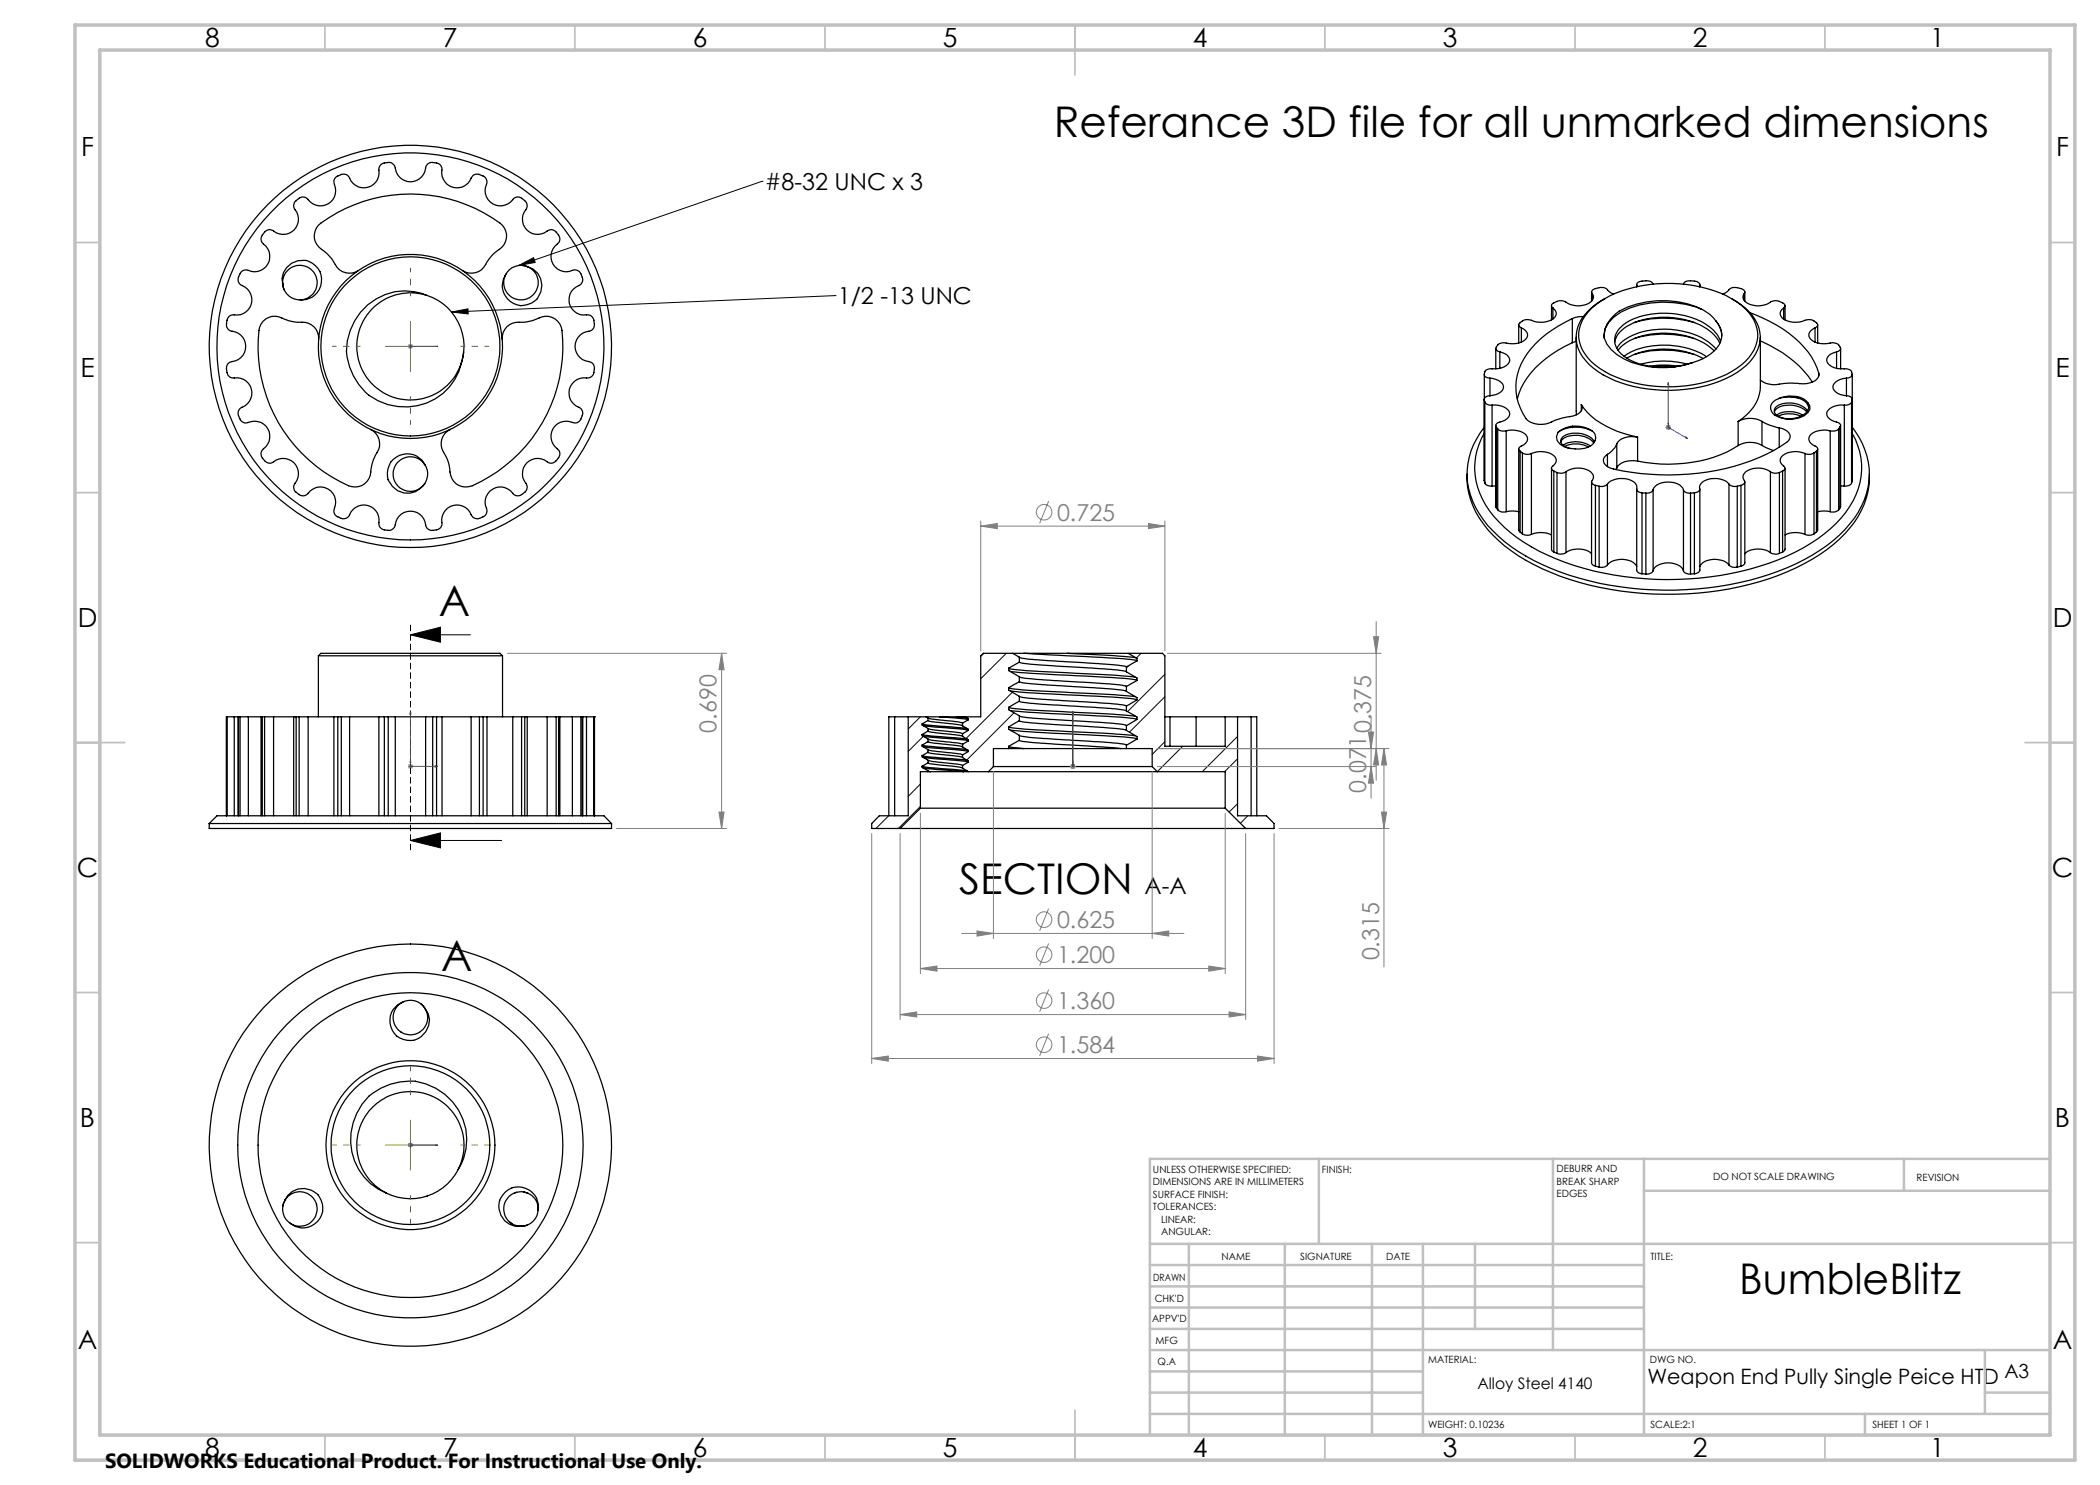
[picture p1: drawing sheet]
<svg xmlns="http://www.w3.org/2000/svg" width="420mm" height="297mm" viewBox="0 0 420 297" stroke-linecap="round" stroke-linejoin="round" font-family="sans-serif">
<g fill="none" stroke="#000" stroke-width=".25">
<path d="M56.5 56.5l.4 1.6M56.6 56.9a3.9 3.9 0 0 1 3.3-4.8 3.9 3.9 0 0 1 4.5 3.7 3.9 3.9 0 0 1-4.1 4.2M56.6 56.9a3.4 3.4 0 0 1 4.6-3.6 3.4 3.4 0 0 1 1.1 5.8l-.7 .5-.8 .3-.8 .1M56.6 56.9a3.5 3.5 0 0 0 3.7 3.1M59 40.3l.6-.5a1.31 1.31 0 0 1 2 .1 3.1 3.1 0 0 0 4.1 .8 3.1 3.1 0 0 0 1.1-4 1.66 1.66 0 0 1 1.4-1.7 1.28 1.28 0 0 1 1.7 .6 3.1 3.1 0 0 0 3.8 1.8 3.1 3.1 0 0 0 2.1-3.6 1.64 1.64 0 0 1 1.7-1.3 1.28 1.28 0 0 1 1.6 1.1 3.1 3.1 0 0 0 3.1 2.8 3.1 3.1 0 0 0 3-3 1.76 1.76 0 0 1 2.1-.8 1.22 1.22 0 0 1 1.1 1.4 3.1 3.1 0 0 0 2.3 3.5 3.1 3.1 0 0 0 3.7-2.1 1.68 1.68 0 0 1 2.2-.2 1.5 1.5 0 0 1 .5 2.3 3.1 3.1 0 0 0 1.9 3.5 3.1 3.1 0 0 0 3.7-1.3 1.77 1.77 0 0 1 2.3 .4 1.51 1.51 0 0 1-.2 2.4 3.1 3.1 0 0 0 .9 3.8 3.1 3.1 0 0 0 3.9-.2 1.54 1.54 0 0 1 2 .8 1.26 1.26 0 0 1-.2 1.9 3.1 3.1 0 0 0-.7 4.1 3.1 3.1 0 0 0 4 1.1 1.72 1.72 0 0 1 1.8 1.5 1.24 1.24 0 0 1-.8 1.6 3.1 3.1 0 0 0-1.8 3.8 3.1 3.1 0 0 0 3.6 2.1 1.76 1.76 0 0 1 1.4 1.8 1.28 1.28 0 0 1-1.1 1.4 3.1 3.1 0 0 0-2.8 3.2 3.1 3.1 0 0 0 3 3 1.71 1.71 0 0 1 .8 2.1 1.54 1.54 0 0 1-2.1 1.1 3.1 3.1 0 0 0-2.9 2.7 3.1 3.1 0 0 0 2.2 3.3 1.53 1.53 0 0 1 .2 2 1.32 1.32 0 0 1-1.7 .9 3.1 3.1 0 0 0-4 1.4 3.1 3.1 0 0 0 1.1 4 1.65 1.65 0 0 1-.4 2.2 1.24 1.24 0 0 1-1.8 .3 3.1 3.1 0 0 0-4.1 .3 3.1 3.1 0 0 0 0 4.2 1.71 1.71 0 0 1-1 2 1.24 1.24 0 0 1-1.7-.2 3.1 3.1 0 0 0-4.1-.8 3.1 3.1 0 0 0-1.1 4 1.55 1.55 0 0 1-1.3 1.7 1.52 1.52 0 0 1-2.2-1.2 3.1 3.1 0 0 0-3.7-1.2 3.1 3.1 0 0 0-1.8 3.6 1.76 1.76 0 0 1-1.8 1.3 1.31 1.31 0 0 1-1.5-1.2 3.1 3.1 0 0 0-3.2-2.7 3.1 3.1 0 0 0-2.9 3 1.71 1.71 0 0 1-2.1 .8 1.28 1.28 0 0 1-1.1-1.5 3.1 3.1 0 0 0-2.4-3.4 3.1 3.1 0 0 0-3.6 2.1 1.92 1.92 0 0 1-2.7-.1l-.2-.4-.1-.5a3.4 3.4 0 0 0-1.2-4.4 3.1 3.1 0 0 0-4.1 1 1.76 1.76 0 0 1-2.3-.3 1.25 1.25 0 0 1-.2-1.8 3.1 3.1 0 0 0-.4-4.3 3.1 3.1 0 0 0-4.3 .2 1.89 1.89 0 0 1-1.9-2.5 3.4 3.4 0 0 0 1.2-4.3 3.3 3.3 0 0 0-4.4-1.2 1.87 1.87 0 0 1-1.5-1.4 1.24 1.24 0 0 1 .7-1.7 3.1 3.1 0 0 0 1.8-3.8 3.1 3.1 0 0 0-3.6-2.1 1.76 1.76 0 0 1-1.3-1.8 1.31 1.31 0 0 1 1.1-1.5 3.1 3.1 0 0 0 2.7-3.2 3.1 3.1 0 0 0-2.9-2.9 1.76 1.76 0 0 1-.8-2.1 1.28 1.28 0 0 1 1.4-1.1 3.1 3.1 0 0 0 3.5-2.4 3.1 3.1 0 0 0-2.1-3.6 1.7 1.7 0 0 1-.2-2.3 1.5 1.5 0 0 1 2.3-.4 3.1 3.1 0 0 0 3.5-1.9 3.1 3.1 0 0 0-1.3-3.8 1.72 1.72 0 0 1 .4-2.1 1.28 1.28 0 0 1 1.8-.3 3.1 3.1 0 0 0 4.2-.3 3.1 3.1 0 0 0 0-4.2l-.2-.7zM60.5 59.9l-.2 .1M71.7 54.1a3.3 3.3 0 0 1-4.9-1.6 9.7 9.7 0 0 0-3-3.1 3.2 3.2 0 0 1 .4-4.8 30.3 30.3 0 0 1 36.3 .5 3.3 3.3 0 0 1-1.1 5.1 10.1 10.1 0 0 0-2.7 3.3 3.2 3.2 0 0 1-4.2 .6M85.4 59.1a10.7 10.7 0 0 0-13.2 6.1 10.7 10.7 0 0 0 5 13.6 10.7 10.7 0 0 0 14-3.9l1.1-2.3M101 55.1l-.1 .2M104.4 53.1l1.2 .3M105.6 53.4a4 4 0 0 1 2.5 5.2 4 4 0 0 1-5.4 2.1 4 4 0 0 1-1.7-5.6M105.6 53.4a3.5 3.5 0 0 1 1.7 4.7 3.5 3.5 0 0 1-4.7 1.5 3.5 3.5 0 0 1-1.4-4.8"/>
<path d="M105.6 53.4a3.5 3.5 0 0 0-4.6 1.7M318.3 58.4v1.9M318.5 58.7a1.32 1.32 0 0 1-.8 2 4.9 4.9 0 0 1-4.9-.4 2.38 2.38 0 0 0-2.5 .8v.2l.3 .3M318.5 58.7a.8 .8 0 0 1 .9-1.1h.3a1.69 1.69 0 0 1 2.1 .7l.9 .5M318.5 58.7v1.4M321 59.7a11.3 11.3 0 0 0-5.4 5.7 7 7 0 0 0 2.3 7.5 21.4 21.4 0 0 0 13.3 5.1 26.8 26.8 0 0 0 16.3-3.5 9 9 0 0 0 4.6-7.2 9.3 9.3 0 0 0-5.4-7.4l-.4-.2M327.3 56.9v.5M330.6 56.8a2.15 2.15 0 0 0-2.1-.6 .96 .96 0 0 0-1.1 1.1M336.7 56.8a1.75 1.75 0 0 1 1.9-.6h.1a1.08 1.08 0 0 1 1.2 .8v.3M340 56.9v.5M348.9 58.7a.83 .83 0 0 0-1-1.1h-.3a1.69 1.69 0 0 0-2.1 .7l-.9 .5M348.9 58.7a1.29 1.29 0 0 0 .7 2 4.9 4.9 0 0 0 4.9-.4 2.38 2.38 0 0 1 2.5 .8l-.3 .5"/>
<path d="M348.9 58.7v1.4M349 58.4v1.9M63.7 67.9a3.2 3.2 0 0 0-3.8-3.5 9.2 9.2 0 0 1-4.2-1 3.2 3.2 0 0 0-3.9 2.7 30.2 30.2 0 0 0 18.5 31.2 3.2 3.2 0 0 0 3.9-3.4 9.8 9.8 0 0 1 1.5-4 3.2 3.2 0 0 0-1.6-4M73.6 61a12.1 12.1 0 0 1 15.9 .5 10.9 10.9 0 0 1 2.8 11.1 11.7 11.7 0 0 1-19.3 5.8 11.5 11.5 0 0 1-.9-16zM92.7 70.4l-.5 2.3M100.4 67.9a3.2 3.2 0 0 1 3.9-3.5 9.2 9.2 0 0 0 4.1-1 3.2 3.2 0 0 1 4 2.7 30.3 30.3 0 0 1-18.6 31.2 3.2 3.2 0 0 1-3.8-3.4 9.1 9.1 0 0 0-1.6-4 3.1 3.1 0 0 1 1.6-4M296.9 74.9v21.3l.1 .4M298 79.2a.83 .83 0 0 0-.9 .1 .83 .83 0 0 0-.2 .9l.1 .2M298 75.6a3 3 0 0 1 2.6 1.4 1.59 1.59 0 0 1-1.4 1.9l-1.2 .3M298 75.6v3.6M299.2 69.7v4.1M300 70.4a2.02 2.02 0 0 1 1.9 1.7 3.1 3.1 0 0 1-3.5 1.7 1.14 1.14 0 0 0-1.5 .7v.1a.74 .74 0 0 0 .8 1h.3"/>
<path d="M300 70.4v3.3M303.7 65v3.6M304.3 65.6a1.4 1.4 0 0 1 .8 2.3 4.9 4.9 0 0 1-4.4 .6 1.29 1.29 0 0 0-1.4 1.5l.7 .4M304.3 65.6v2.8M310.3 61.1v2.9M310.6 61.6a1.29 1.29 0 0 1 .7 1.3 1.29 1.29 0 0 1-1 1.1 5.4 5.4 0 0 1-4.5 0 2.05 2.05 0 0 0-2.1 .9l.1 .3 .5 .4M310.6 61.6v2.2M314.5 63.7a21.5 21.5 0 0 0-9.7 8.1 10.7 10.7 0 0 0 .7 12.3 5.1 5.1 0 0 0 5.6-.1l2.8-.7a2.32 2.32 0 0 0 2.5-2l-.1-.4M314.5 68.5a20.5 20.5 0 0 0-10.3 9.1l-.7 2.2M314.5 63.7v4.8M315.2 68.3l-.7 .2M315.2 67.4l.1 15.6"/>
<path d="M316.7 63.3l-1 .1-1.2 .3M318.2 61.7a22.5 22.5 0 0 1 14.7-5 25.5 25.5 0 0 1 14.4 3.7 8.3 8.3 0 0 1 4.2 7 9.2 9.2 0 0 1-5.2 6.9 27.8 27.8 0 0 1-25.3 0 9.5 9.5 0 0 1-5.3-6.9 7.4 7.4 0 0 1 2.5-5.7zM320.9 67.6a7.3 7.3 0 0 0 3.8 4.2 18 18 0 0 0 13.8 .7M322.9 68.4a4.5 4.5 0 0 1 2.5-3.1l2-1a14.6 14.6 0 0 1 4.8-.8h1.9a13.6 13.6 0 0 1 9 3.8l.9 1.3M323.4 69.6a7.4 7.4 0 0 1 4.5-3.1 18.6 18.6 0 0 1 7.4-.5 15.8 15.8 0 0 1 4.7 1.4l1.7 1 1.5 1.4M323.6 70.1a10.7 10.7 0 0 1 7.7-3.4 15.7 15.7 0 0 1 10.9 2.9l.6 .6M324.8 71.3a10.8 10.8 0 0 1 4.8-2 16.5 16.5 0 0 1 11.7 2M325.4 71.6a16.4 16.4 0 0 1 15.2 .1M326.9 64.5a20.8 20.8 0 0 1 12 0M326.9 67.7a20.3 20.3 0 0 1 12 0M328.2 72.8a18.3 18.3 0 0 1 9.3 0M329.9 73.2l2.1-.2 3.6 .2"/>
<path d="M330.5 73.3l1.9-.1 2.6 .1M338.8 70.9a20.8 20.8 0 0 0-11.9 0M340.4 61.9a19.9 19.9 0 0 0-16.2 .5 5.5 5.5 0 0 0-3.3 5.2M343.2 64.2a4 4 0 0 1-.4 6 10.2 10.2 0 0 1-4.3 2.3M343.2 64.2a7.9 7.9 0 0 0-4-2.9 18.9 18.9 0 0 0-15.3 .9 5.8 5.8 0 0 0-3 5.4M343.2 64.2l.1 .2a5 5 0 0 1 1 2.9M344.1 68.2a8.4 8.4 0 0 0-5.8-4.7 16.6 16.6 0 0 0-13 1 4 4 0 0 0-2 5l.5 .8a9.7 9.7 0 0 0 6.8 3l1.7 .2 2.7-.2 3.5-.8M350 62.5a24.5 24.5 0 0 1 12.3 8.9l1.1 2.2 .3 1M352.1 67.4v10a8.1 8.1 0 0 1-3.6 6.2l-.9 .7M352.1 68.2a23 23 0 0 1 10.3 8.2M355.7 79.7a6.8 6.8 0 0 1 4.3 0M356.7 61.6a1.27 1.27 0 0 0-.7 1.2 1.27 1.27 0 0 0 .9 1.2 5.4 5.4 0 0 0 4.6 0 2.05 2.05 0 0 1 2 .9l-.1 .5-.4 .2"/>
<path d="M356.7 61.6v2.2M357 61.1v2.9M357.1 79.3a3.5 3.5 0 0 0-2.9 1.7 1.92 1.92 0 0 0 1.4 2.3 5.6 5.6 0 0 0 6-.8l.4-.7v-.7l-.5-.6M357.1 79.3a4.4 4.4 0 0 1 4.4 1.2M357.1 79.3a4.6 4.6 0 0 1 4.5 1.7l.1 .5M363 65.6a1.4 1.4 0 0 0-.8 2.3 4.9 4.9 0 0 0 4.3 .6 1.29 1.29 0 0 1 1.5 1.5l-.7 .4M363 65.6v2.8M363.5 65v3.6M363.7 74.6a1.87 1.87 0 0 1-1.7 2l-2.1 .1a21.7 21.7 0 0 0-5.4 .2 3.6 3.6 0 0 1-2.4-1M363.7 74.6v.6M367.3 70.4a2.02 2.02 0 0 0-2 1.7 3.1 3.1 0 0 0 3.6 1.7 1.21 1.21 0 0 1 1.5 .7v.1a.74 .74 0 0 1-.9 1h-.2M367.3 70.4v3.3"/>
<path d="M368.1 69.7v4.1M369.3 75.6a2.71 2.71 0 0 0-2.7 1.8 2.24 2.24 0 0 0 2.1 1.7l.6 .1M369.3 79.2a.9 .9 0 0 1 1.1 .8M369.3 75.6v3.6M370.4 80l-.1 .4M370.4 80v16.1M370.5 74.9l-.1 21.2M84.8 92.7l.1 .1M84.9 92.8a4 4 0 0 0-7.1 .1 4 4 0 0 0 4.2 5.7l1.1-.3 1-.7M84.9 92.8a3.5 3.5 0 0 1-.8 4.8M84.9 96.7l-.9 1M85.1 93.1a3.5 3.5 0 0 0-4.9-1.2 3.5 3.5 0 0 0-1 4.8 3.5 3.5 0 0 0 4.9 .9"/>
<path d="M293.4 94.8a16.1 16.1 0 0 0 5.2 12.2 36.9 36.9 0 0 0 15.3 8.9 65.8 65.8 0 0 0 43.6-1.6 30 30 0 0 0 14.2-11 14.9 14.9 0 0 0 2.2-8.5M296.9 85.4a14.5 14.5 0 0 0-.2 18.5 31.3 31.3 0 0 0 13.5 9.8 65.2 65.2 0 0 0 47.3-.2 30 30 0 0 0 14.2-11.1 14.4 14.4 0 0 0-1.2-17M296.9 86.6a14 14 0 0 0 1.9 16.7 36.4 36.4 0 0 0 18 10.4 63.1 63.1 0 0 0 40.6-2.5 28.4 28.4 0 0 0 12.5-9.9 13.7 13.7 0 0 0 .6-14.7M297 80.4a1.33 1.33 0 0 0 1.4 .6M297 96.6a1.33 1.33 0 0 0 1.4 .6M297 80.4v16.2M298.4 81a3.1 3.1 0 0 1 3.5 1.7 2.59 2.59 0 0 1-2.4 1.9l-.3 .3 .1 .5M298.4 81v16.2M299.2 97.2h-.8M299.2 85.1v16.2l.1 .3M299.3 85.4l.2 .4M299.3 85.4v16.2"/>
<path d="M299.5 85.8a1.8 1.8 0 0 0 1.7 .4M299.5 85.8v16.1M301.2 86.2a4 4 0 0 1 4.2 1 1.51 1.51 0 0 1-1.3 2.1l-.4 .5 .3 .4M301.2 86.2v16.1M303.7 89.8v16.2l.3 .4M304 90.2l.5 .4M304 90.2v16.2M304.5 90.6a1.86 1.86 0 0 0 1.8 .1M304.5 90.6v16.2M306.3 90.7a4.4 4.4 0 0 1 4.7 .7 1.46 1.46 0 0 1-.7 2v.5l.5 .3M306.3 90.7v16.2M310.3 93.7v16.2l.5 .5"/>
<path d="M310.8 94.2l.6 .3M310.8 94.2v16.2M311.4 94.5v16.2M311.6 86.4a5.8 5.8 0 0 1 7.2 .1 1.9 1.9 0 0 1-1.2 2.9l-.6 .2a7.5 7.5 0 0 1-4.2-.2 1.92 1.92 0 0 1-1.2-3zM312.2 88.4a2.74 2.74 0 0 1 2.8-1.3h.7l1.7 .4 .7 .4 .6 .7M312.6 89.1a5.2 5.2 0 0 1 5.4 .1M312.9 89.3a5.4 5.4 0 0 1 4.8 .1M313.2 94.3a4.3 4.3 0 0 1 5.2 .4 1.38 1.38 0 0 1-.1 1.7l.2 .4 .6 .3M313.2 94.3a1.87 1.87 0 0 1-1.8 .2M313.2 94.3v16.2M316.3 80.9a16.2 16.2 0 0 0 9.8 6.2l1.4 .3M316.3 80.9v1.3"/>
<path d="M318.3 96.4v16.2l.2 .4 .6 .2M318.5 86.3a7 7 0 0 0-6.9 .1M318.9 88.4a4.5 4.5 0 0 0-4.8-1.7l-.4 .1a1.41 1.41 0 0 0-1.3 2.1l.7 .5 1 .3M319.1 97.1l.7 .2M319.1 97.1v16.1M319.8 97.3v16.1M321.5 96.8a4.2 4.2 0 0 1 5.6-.1 1.72 1.72 0 0 1 .3 1.3l.3 .4 .7 .2M321.5 96.8a1.82 1.82 0 0 1-1.7 .5M321.5 90.9v2.4M321.5 96.8v16.2M323.4 88.8a4.6 4.6 0 0 1-1.9 2.1M323.4 93.6l-.2 .3"/>
<path d="M323.4 88.8v4.8M327.3 97.9v16.1a.96 .96 0 0 0 1.1 .8M327.5 87.4a3.9 3.9 0 0 0-4.1 1.4M327.5 92.2a3.8 3.8 0 0 0-4.1 1.4M327.5 87.4v4.8M328.4 98.6h.8M328.4 98.6v16.2M329.2 98.6v16.2M330.6 98a3.2 3.2 0 0 1 3.7-1.6 2.56 2.56 0 0 1 2.4 1.6M330.6 98a1.41 1.41 0 0 1-1.4 .6M330.6 98v16.2M336.7 98a1.31 1.31 0 0 0 1.4 .6"/>
<path d="M336.7 98v16.2M338.1 98.6v16.2M338.9 98.6h-.8M338.9 98.6v16.2M340 97.9v16.1a1.04 1.04 0 0 1-1.1 .8M345.8 96.8a1.82 1.82 0 0 0 1.7 .5M345.8 96.8a4.1 4.1 0 0 0-5.5-.1 1.43 1.43 0 0 0-.4 1.3l-.4 .4-.6 .2M345.8 96.8v16.2M347.5 97.3v16.1M347.6 89.1a27.1 27.1 0 0 1-18.6 3.4l-1.5-.3M347.6 84.3v4.8M348.2 97.1l-.7 .2"/>
<path d="M348.2 97.1v16.1M349 96.4v16.2l-.2 .4-.6 .2M352.4 84.3a10.4 10.4 0 0 0 3.4 1.3M352.4 84.3a4.9 4.9 0 0 0-4.8 0M352.4 89.1a4.9 4.9 0 0 0-4.8 0M352.4 89.1l2.3 1M352.4 84.3v4.8M354.1 94.3a1.87 1.87 0 0 0 1.8 .2M354.1 94.3a4.3 4.3 0 0 0-5.2 .4 1.38 1.38 0 0 0 .1 1.7l-.2 .4-.6 .3M354.1 94.3v16.2M354.9 82.4a2.84 2.84 0 0 1 2.9-1.4 4.7 4.7 0 0 1 3.6 1.4M355.3 83a5.2 5.2 0 0 1 5.3 0"/>
<path d="M355.6 83.3l.8-.4a5.9 5.9 0 0 1 3.7 .3l.1 .1M355.8 85.6a2.16 2.16 0 0 1 2.2 1.8 2.63 2.63 0 0 1-1.9 1.9 44.1 44.1 0 0 1-26 5.6l-3.7-.4a13.9 13.9 0 0 1-4.8-1.1 1.35 1.35 0 0 1-.9-1.2 1.35 1.35 0 0 1 .8-1.3M355.8 85.6v3.9M355.9 94.5v16.2M356.5 94.2l-.6 .3M356.5 94.2v16.2M357 93.7v16.1l-.1 .3-.4 .3M361 90.7a4.4 4.4 0 0 0-4.8 .7 1.33 1.33 0 0 0 .6 1.9l.1 .6-.4 .3M361 90.7v16.2M361.5 80.5a2.04 2.04 0 0 1-1.5 2.8 4.7 4.7 0 0 1-4.9-.5 1.24 1.24 0 0 1 1-1.9 5.3 5.3 0 0 1 5.1 .9l.3 .4M362.8 90.6a1.86 1.86 0 0 1-1.8 .1M362.8 90.6v16.2"/>
<path d="M363.3 90.2l-.5 .4M363.3 90.2v16.2M363.5 89.8v16.2l-.2 .4M366 86.2a4 4 0 0 0-4.1 1 1.51 1.51 0 0 0 1.3 2.1l.3 .5-.2 .4M366 86.2v16.1M367.7 85.8a1.8 1.8 0 0 1-1.7 .4M367.7 85.8v16.1M368 85.4l-.3 .4M368 85.4v16.2M368.1 85.1v16.2l-.1 .3M368.1 97.2h.8M368.9 81a3.1 3.1 0 0 0-3.6 1.7 2.59 2.59 0 0 0 2.4 1.9l.4 .3-.1 .5"/>
<path d="M368.9 81v16.2M370.3 80.4a1.33 1.33 0 0 1-1.4 .6M370.3 96.6a1.33 1.33 0 0 1-1.4 .6M370.3 80.4v16.2M370.4 96.1l-.1 .5M299.3 101.6l.2 .3M299.5 101.9a1.59 1.59 0 0 0 1.7 .4M301.2 102.3l1.3-.1 1.2 .2M304 106.4l.5 .4M304.5 106.8a2.16 2.16 0 0 0 1.8 .1M306.3 106.9a4.8 4.8 0 0 1 4 .1M310.8 110.4l.6 .3"/>
<path d="M313.2 110.5a2 2 0 0 1-1.8 .2M313.2 110.5a4.4 4.4 0 0 1 5.1 .2M319.1 113.2l.7 .2M321.5 113a1.6 1.6 0 0 1-1.7 .4M321.5 113a4.2 4.2 0 0 1 5.6-.1l.2 .4M328.4 114.8h.8M330.6 114.2a1.33 1.33 0 0 1-1.4 .6M330.6 114.2a2.53 2.53 0 0 1 2.4-1.6 3.3 3.3 0 0 1 3.7 1.6M336.7 114.2a1.24 1.24 0 0 0 1.4 .6M338.9 114.8h-.8M345.8 113a4.2 4.2 0 0 0-5.5-.1l-.3 .4M345.8 113a1.6 1.6 0 0 0 1.7 .4"/>
<path d="M348.2 113.2l-.7 .2M354.1 110.5a4.4 4.4 0 0 0-5.1 .2M354.1 110.5a2 2 0 0 0 1.8 .2M356.5 110.4l-.6 .3M361 106.9a4.7 4.7 0 0 0-4 .1M362.8 106.8a2.16 2.16 0 0 1-1.8 .1M363.3 106.4l-.5 .4M366 102.3l-1.2-.1-1.3 .2M367.7 101.9a1.59 1.59 0 0 1-1.7 .4M368 101.6l-.3 .3M63.7 131.2l.5-.5h35.8l.5 .5M63.7 131.2h36.8"/>
<path d="M63.7 131.2v12.2M100.5 131.2v12.2M201.8 133.6v.5l2.1 1.3M201.8 137.5v.5l2.1 1.3M201.8 133.6v.1a58.6 58.6 0 0 0 10.1 .8l11.5 .6 3.6 .4M201.8 137.5a49 49 0 0 0 9.5 .9l11.7 .6 4 .3M202.1 134.3l4.4 .4 12.5 .6a39.3 39.3 0 0 1 8.4 .8M202.1 138.2l3.3 .3 12.1 .7a64.4 64.4 0 0 1 9.9 .8M202.6 130.7h2.2M203.9 131.4l-1.4-.7h-5.8l-.6 .5v12.2h-3.1l.6 .3v.3M203.9 132.4l-2.1 1.2M203.9 136.3l-2.1 1.2"/>
<path d="M203.9 139.3l.6 .2 3 .3 14.4 .9 2.4 .2 1 .3M203.9 135.4l1 .2 2.5 .3 15.6 1 2.3 .4M203.9 136.3l1.1 .3 3.5 .3 13.8 .9 2 .2 1 .3M203.9 131.4l.5 .3 1.7 .2 15.9 1 2.9 .3 .4 .2M203.9 132.4l.4 .2 2.3 .3 16.8 1.1 1.9 .4M203.9 131.4v1M203.9 135.4v.9M203.9 139.3v.9M204.8 130.7l15.5 .8a33.1 33.1 0 0 1 7.1 .7M204.8 130.7h8.7M213.5 130.7l9.2 .4 4.5 .5M213.5 130.7h12"/>
<path d="M225.3 134.4l2.1 1.2v.5M225.3 138.3l2.1 1.2v.5M225.3 133.4v1M225.3 137.3v1M227.4 132.2v-.5l-1.8-1h6.9l.5 .5v18.1h12v-5.9M227.4 132.2l-2.1 1.2M227.4 140l-2.1 1.2M227.4 136.1l-2.1 1.2M45.3 143.4h.1M45.3 143.4v19.8M45.4 143.4h1.4M45.4 143.4v19.8"/>
<path d="M46.8 143.4h.8M46.8 143.4v19.8M47.6 143.4v19.8M47.6 143.4h.1M47.7 143.4h.3M47.7 143.4v19.8M48 143.4h1.7M48 143.4v19.8M49.7 143.4h2.5M49.7 143.4v19.8M52.2 143.4h.3M52.2 143.4v19.8"/>
<path d="M52.5 143.4h.4M52.5 143.4v19.8M52.9 143.4h1.8M52.9 143.4v19.8M54.7 143.4h4M54.7 143.4v19.8M58.7 143.4h.5M58.7 143.4v19.8M59.2 143.4h.6M59.2 143.4v19.8M59.8 143.4h1.8M59.8 143.4v19.8"/>
<path d="M61.6 143.4h5.2M61.6 143.4v19.8M66.8 143.4h.8M66.8 143.4v19.8M67.6 143.4h.7M67.6 143.4v19.8M68.3 143.4h1.6M68.3 143.4v19.8M69.9 143.4h5.9M69.9 143.4v19.8M75.8 143.4h1.1M75.8 143.4v19.8"/>
<path d="M76.9 143.4h.7M76.9 143.4v19.8M77.6 143.4h1.5M77.6 143.4v19.8M79.1 143.4h6M79.1 143.4v19.8M85.1 143.4h1.4M85.1 143.4v19.8M86.5 143.4h.8M86.5 143.4v19.8M87.3 143.4h1.1M87.3 143.4v19.8"/>
<path d="M88.4 143.4h5.8M88.4 143.4v19.8M94.2 143.4h1.7M94.2 143.4v19.8M95.9 143.4h.7M95.9 143.4v19.8M96.6 143.4h.8M96.6 143.4v19.8M97.4 143.4h5.2M97.4 143.4v19.8M102.6 143.4h1.7M102.6 143.4v19.8"/>
<path d="M104.3 143.4h.7M104.3 143.4v19.8M105 143.4h.4M105 143.4v19.8M105.4 143.4h4M105.4 143.4v19.8M109.4 143.4h1.8M109.4 143.4v19.8M111.2 143.4h.5M111.2 143.4v19.8M111.7 143.4h.3M111.7 143.4v19.8"/>
<path d="M112 143.4h2.5M112 143.4v19.8M114.5 143.4h1.7M114.5 143.4v19.8M116.2 143.4h.3M116.2 143.4v19.8M116.5 143.4h.1M116.5 143.4v19.8M116.6 143.4h.7M116.6 143.4v19.8M117.3 143.4h1.5M117.3 143.4v19.8"/>
<path d="M118.8 143.4h.1M118.8 143.4v19.8M118.9 143.4h.1M118.9 143.4v19.8M178.9 143.4h2.7M178.9 143.4h-1.1v19.8M178.9 143.4v19.8M181.6 143.4h3.6l.4 .2M181.6 143.4v19.8h-5.7l-1.6 1.5v1h5.7M184.4 144.8v.2l1.2 .7M184.4 151.1v.3l1.2 .6M184.4 149l.7 .2 8.4 .8"/>
<path d="M184.4 153.2l1.2 .3 7.9 .7M184.4 146.9l1.9 .3 7.2 .6M184.4 151.1l.9 .2 8.2 .8M184.4 144.8l.9 .2 8.2 .7M184.4 146.9v.2l1.2 .7M184.4 149v.3l1.2 .6M184.4 153.2v.3l1.2 .7M184.6 153.6l8.1 .7M184.6 145.1l2.3 .3 5.3 .4 1.4 .3M184.6 151.4l6.8 .7 2.2 .3M184.6 147.2l7.9 .8 1.1 .2M184.6 149.3l8.1 .8 .9 .2"/>
<path d="M185.2 143.4h2.8M185.6 145.7l1.1 .3 5 .5 .8 .3M185.6 152l.8 .3 5.1 .5 1 .3M185.6 148.3l-1.2 .7M185.6 148.3l1.3 .4 4.9 .5 .7 .2M185.6 147.8l1.1 .3 5 .5 .8 .3M185.6 146.2l.8 .3 4.5 .4 1.6 .4M185.6 152.6l.6 .2 5 .5 1.3 .3M185.6 152.6l-1.2 .6M185.6 144.1l.6 .2 4.4 .5 1.9 .4M185.6 143.6l.6 .2 5.3 .6 1 .2M185.6 146.2l-1.2 .7"/>
<path d="M185.6 150.5l-1.2 .6M185.6 150.5l.8 .2 5.1 .5 1 .3M185.6 149.9l.8 .3 5.2 .5 .9 .3M185.6 144.1l-1.2 .7M185.6 154.2l.5 .1M185.6 154.3h.5M185.6 154.3h-1.5v7.3M185.6 143.6v.5M185.6 145.7v.5M185.6 147.8v.5M185.6 149.9v.6M185.6 152v.6"/>
<path d="M185.6 154.2v.1M186.1 154.3h6.6M188 143.4l4.7 .4 .9 .2M188 143.4h3.5M191.5 143.4h1.5M191.5 143.4l2.1 .2M192.5 153.6l1.1 .7M192.5 151.5l1.1 .7v.2M192.5 149.4l1.1 .7v.2M192.5 147.3l1.1 .7v.2M192.5 145.2l1.1 .6v.3M192.5 144.6v.6"/>
<path d="M192.5 146.8v.5M192.5 148.9v.5M192.5 151v.5M192.5 153.1v.5M192.7 154.3h.9M193.6 146.1l-1.1 .7M193.6 152.4l-1.1 .7M193.6 150.3l-1.1 .7M193.6 148.2l-1.1 .7M193.6 144l-1.1 .6M193.6 154.3h4.1M197.7 154.3h33.8"/>
<path d="M198.7 153.3h31.7M198.7 153.3l-1 1M201.8 141.5v.5l2.1 1.2M201.8 145.4v.5l2.1 1.2M201.8 149.3v.4M201.8 141.5a60.4 60.4 0 0 0 10.5 .8l10.3 .5 4.4 .5M201.8 149.3l.6 .2 2.4 .2M201.8 145.4a53.8 53.8 0 0 0 9.9 .8l10.4 .5 4.9 .5M201.8 149.7h3M201.8 149.7h-3.1v3.6M202.1 146l5.3 .5 11.8 .6a39.6 39.6 0 0 1 8.2 .7M202.1 142.1l3.6 .3 12.1 .7a56.8 56.8 0 0 1 9.6 .8"/>
<path d="M203.9 143.2l.4 .2 1.7 .2 16.4 1 2.4 .3 .5 .2M203.9 140.2l-2.1 1.3M203.9 144.1l-2.1 1.3M203.9 148.1l-2.1 1.2M203.9 140.2l.4 .2 1.7 .2 16 1.1 2.4 .3 .9 .2M203.9 147.1l.8 .2 2.2 .3 16.7 1.1 1.4 .2 .3 .1M203.9 148.1l.7 .2 1.9 .2 17.6 1.2M203.9 144.1l.7 .3 1.5 .2 14.5 .9 3.8 .3 .9 .3M203.9 143.2v.9M203.9 147.1v1M204.8 149.7h19.3M224.1 149.7h1.2"/>
<path d="M225.3 142.2l2.1 1.2v.5M225.3 146.1l2.1 1.2v.5M225.3 149.7h5.1v3.6M225.3 141.2v1M225.3 145.1v1M225.3 149v.7M227.4 143.9l-2.1 1.2M227.4 147.8l-2.1 1.2M230.4 153.3l1.1 1M231.5 154.3h13.5v7.3M233 143.4h1M234 143.4h5.2"/>
<path d="M234 143.4v5.9M239.2 143.4h5.8M239.2 143.4v5.9M245 143.4h2.5M247.5 143.4h2.7M247.5 143.4v19.8h5.8l1.5 1.5v1h-5.7M250.2 143.4h1.2v19.8M250.2 143.4v19.8M41.8 164.7v1h80.5v-1M41.8 164.7h80.5M41.8 164.7l1.6-1.5h77.4l1.5 1.5M180 165.7h69.1"/>
<path d="M184.1 161.6h60.9M184.1 161.6l-4.1 4.1M245 161.6l4.1 4.1M73.8 219.2a12.8 12.8 0 0 1 9.3-3 11.8 11.8 0 0 1 10.2 11.8 11.8 11.8 0 0 1-10.3 11.7 12.5 12.5 0 0 1-11.2-5.8 12.1 12.1 0 0 1 2-14.7zM79.5 201a3.6 3.6 0 0 1 5.6 .8 3.9 3.9 0 0 1-.9 5.5 3.9 3.9 0 0 1-5.5-.8 3.9 3.9 0 0 1 .8-5.5zM80.1 206.3l.1 .1M80.6 200.4a3.5 3.5 0 0 0-1.6 4.7 3.5 3.5 0 0 0 4.7 1.5 3.5 3.5 0 0 0 1.4-4.8M84.2 200.8l.9 1.1M57.1 240l-.5 1.3M57.6 239.1a4 4 0 0 1 5.7-.4 4 4 0 0 1 .1 5.7 4 4 0 0 1-5.7 0 3.7 3.7 0 0 1-.1-5.3zM85.4 239.2h.1M91.6 233.9a10.7 10.7 0 0 0-7.7-15.5 10.7 10.7 0 0 0-12.4 12.1 10.7 10.7 0 0 0 5.7 8.1"/>
<path d="M101.1 238.4a4 4 0 0 1 4.7-.4 4 4 0 0 1 1.8 4.5 3.4 3.4 0 0 1-3.4 2.7 4 4 0 0 1-4.1-2.2 4 4 0 0 1 1-4.6zM103.3 238.5l-.4 .1M104.8 238.4l.8 .3M57 240.1a3.5 3.5 0 0 1 4.8-1.3 3.5 3.5 0 0 1 1.1 4.9 3.5 3.5 0 0 1-4.9 .9M63.3 240.8v.2M101.9 244.4l.6 .4M105.4 245l-1.3 .2M107.6 241.3v.5M107.6 242.1a3.5 3.5 0 0 0-1.1-2.9 3.5 3.5 0 0 0-5.5 1.4 3.5 3.5 0 0 0 3.2 4.6"/>
<circle cx="82.1" cy="69.3" r="17.9"/>
<circle cx="82.1" cy="69.3" r="18.4"/>
<circle cx="82.1" cy="69.3" r="38.7"/>
<circle cx="82.1" cy="69.3" r="40.2"/>
<circle cx="82.1" cy="229" r="34.5"/>
<circle cx="82.1" cy="229" r="30.5"/>
<circle cx="82.1" cy="229" r="40.2"/>
<circle cx="82.1" cy="229" r="15.9"/>
<circle cx="82.1" cy="229" r="16.9"/>
</g>
<g fill="none" stroke="#000" stroke-width=".2">
<path d="M152.4 36.3h.1M152.4 36.3l-48.6 16.8M103.8 53.1l2.9-1.6 .3 1zM167 59.1h.1M167 59.1l-76.7 3.3M90.3 62.4l3.3-.6v1zM82.1 127l6-1.6v3zM82.1 127h12M196.8 130.7l-.7 .6M201.3 130.7l-5.2 5M202.5 138.5l-9.3 9.2M225.7 133.2l-.4 .4"/>
<path d="M228.2 130.7l-.9 .9M233 134.9l-7.5 7.4M233 139.3l-7.1 7.1M184.1 143.4l-2.5 2.4M184.1 156.8l-2.5 2.5M184.6 147.3l-3 3M202.8 142.6l-9.4 9.4M233 148.3l-2.6 2.6M236.5 149.3l-5 5M247.5 147.3l-7 7M247.5 151.8l-2.6 2.5M82.1 168.1l6-1.5v3z"/>
<path d="M82.1 168.1h18.2M177.7 163.2l-2.5 2.5M184.1 161.3l-4.4 4.4M247.5 160.8l-1.7 1.6M249.6 163.2l-1.5 1.5"/>
</g>
<g fill="none" stroke="#808080" stroke-width=".2">
<path d="M81.6 69.3h1M81.7 68.9l.7 .7M82.1 68.8v1M82.4 68.9l-.7 .7M333.1 85.5h1.1M333.3 85.1l.7 .7M333.7 85v1M334 85.1l-.7 .7M196.1 105.2l3.4-.5v1zM196.1 104.2v26M196.1 105.2h36.9M209.7 100.2l-1.8 4.5"/>
<path d="M229.7 104.7l3.3 .5-3.3 .5zM233 104.2v26M101.5 130.7h43.8M144.3 130.7v35M144.3 130.7l.5 3.2h-1zM233.5 130.7h42.7M274.7 127.3h1l-.5 3.4zM275.2 124.3v31.8M81.6 153.3h1M81.7 152.9l.7 .7M82.1 152.8v1M82.4 152.9l-.7 .7"/>
<path d="M198.7 154.3v33.4M214.1 153.3h1M214.2 152.9l.7 .7M214.6 152.8v1M214.9 152.9l-.7 .7M230.4 154.3v33.4M231.5 149.7h46.3M231.5 153.3h43.7M273.7 146.4h1l-.5 3.3zM274.2 143.4v16.3M274.2 153.3l.5 3.3h-1zM275.2 149.7l.5 3.3h-1z"/>
<path d="M276.8 149.7l.5 3.3h-1zM276.8 149.7v43.7M123.3 165.7h22M143.8 162.4h1l-.5 3.3zM174.3 166.7v46M180 166.7v37.2M184.1 162.7v32M245 162.7v32M249.1 166.7v37.2M254.8 166.7v46M255.8 165.7h22M276.3 162.4h1l-.5 3.3z"/>
<path d="M184.1 193.7l3.3-.5v1zM184.1 193.7h60.9M192.3 186.7h44.5M195.4 186.2l3.3 .5-3.3 .5zM209.7 181.7l-1.8 4.5M209.7 197.9l-1.8 4.4M209.7 188.7l-1.8 4.4M230.4 186.7l3.4-.5v1zM241.8 193.2l3.2 .5-3.2 .5zM174.3 211.7l3.4-.5v1zM174.3 211.7h80.5M180 202.9l3.3-.5v1z"/>
<path d="M180 202.9h69.1M209.7 206.7l-1.8 4.5M245.8 202.4l3.3 .5-3.3 .5zM251.5 211.2l3.3 .5-3.3 .5zM81.6 229h1M81.7 228.7l.7 .7M82.1 228.5v1M82.4 228.7l-.7 .7"/>
<circle cx="208.8" cy="102.4" r="1.55"/>
<circle cx="208.8" cy="190.9" r="1.56"/>
<circle cx="208.8" cy="183.9" r="1.55"/>
<circle cx="208.8" cy="208.9" r="1.55"/>
<circle cx="208.8" cy="200.1" r="1.55"/>
</g>
<g fill="none" stroke="#00f" stroke-width=".2">
<path d="M82 69.3h.2zM82.1 69.3h.1M82.1 69.3h5.5M82.6 69.3h-.2h.2M87.6 69.3h-.6h.6M333.7 76.5v9M333.7 76.5v.5l-.1-.1zM333.7 85.5l3.8 2.2M333.7 85.5l.3 .2M333.7 84.6v.2zM333.8 85.5l.2 .2zM337.1 87.4l.4 .3-.4-.1z"/>
<path d="M82.1 142.3l.1 .5h-.2zM82.1 152.2l.1 .2h-.2zM82.1 142.3v11h5.5M82.4 153.2l.2 .1h-.2zM87 153.1l.6 .2-.6 .1zM214.6 142.3v11M214.6 153.1v.3zM214.6 142.3v.5v-.5M214.6 153.2v.1zM214.6 152.2v.2v-.2M214.6 153.3h.1M82 229h.2z"/>
<path d="M82.1 229h.1M82.1 229h5.5M82.6 229h-.2h.2M87.6 229h-.6h.6"/>
</g>
<path d="M82.1 124.9v45.2" fill="none" stroke="#000" stroke-width=".2" stroke-dasharray="1.3 .6" stroke-linecap="butt"/>
<path d="M82.1 59.3v-5.7M72.1 69.3h-5.7M82.1 79.3v5.7M92.1 69.3h5.7M82.1 219v-5.7M72.1 229h-5.7M82.1 239v5.7M92.1 229h5.7" fill="none" stroke="#808000" stroke-width=".2" stroke-dasharray="15.2 1.3 1.3 1.3" stroke-dashoffset="14.3" stroke-linecap="butt"/>
<g fill="none" stroke="#c0c0c0" stroke-width=".35">
<path d="M65 5v5M115 5v5M165 5v5M215 5v10M265 5v5M315 5v5M365 5v5M15 48.5h5M410 48.5h5M15 98.5h5M410 98.5h5M15 148.5h10"/>
<path d="M405 148.5h10M15 198.5h5M410 198.5h5M15 248.5h5M410 248.5h5M65 287v5M115 287v5M165 287v5M215 282v10M265 287v5M315 287v5M365 287v5"/>
</g>
<g fill="none" stroke="#c0c0c0" stroke-width=".5">
<path d="M263.8 231.8v17M310.6 231.8v38.2M328.8 231.8v55.2M328.8 238.2h81.2M380.8 231.8v6.4M410 231.8h-180v55.2M230 248.8h180M230 257.3h98.8M230 253h98.8M237.8 248.8v38.2M257 248.8v38.2M274.4 248.8v38.2"/>
<path d="M284.6 248.8v38.2M295 248.8v17M230 265.8h98.8M230 261.5h98.8M230 278.5h54.6M230 274.3h54.6M230 270h180M397 278.5h13M397 270v12.8M230 282.8h180M373 282.8v4.2"/>
</g>
<path d="M15 5h400v287h-400zM20 10h390v277h-390z" fill="none" stroke="#c0c0c0" stroke-width=".7"/>
<path d="M77.1 69.3h10M82.1 64.3v10M77.1 229h10M82.1 224v10" fill="none" stroke="#808000" stroke-width=".2"/>
<path d="M82.1 127l6-1.6v3zM82.1 168.1l6-1.5v3z" fill="#000"/>
<g fill="#00f">
<path d="M87 153.1l.6 .2-.6 .1zM82.1 142.3l.1 .5h-.2z"/>
<path d="M337.1 87.4l.4 .3-.4-.1zM333.7 76.5v.5l-.1-.1zM333.8 85.5l.2 .2zM333.7 84.6v.2zM87 229h.6zM82 229h.2zM82.4 229h.2zM82 229h.2zM214.6 153.1v.3zM214.6 142.3v.5zM214.6 153.1v.3zM214.6 142.3v.5zM214.6 153.2v.1zM214.6 152.2v.2z"/>
<path d="M82.4 153.2l.2 .1h-.2zM82.1 152.2l.1 .2h-.2zM87 69.3h.6zM82 69.3h.2zM82.4 69.3h.2zM82 69.3h.2z"/>
</g>
<path d="M90.3 62.4l3.3-.6v1zM103.8 53.1l2.9-1.6 .3 1z" fill="#000"/>
<g fill="#808080">
<path d="M195.4 186.2l3.3 .5-3.3 .5zM230.4 186.7l3.4-.5v1zM174.3 211.7l3.4-.5v1zM251.5 211.2l3.3 .5-3.3 .5zM180 202.9l3.3-.5v1zM245.8 202.4l3.3 .5-3.3 .5zM184.1 193.7l3.3-.5v1zM241.8 193.2l3.2 .5-3.2 .5zM196.1 105.2l3.4-.5v1zM229.7 104.7l3.3 .5-3.3 .5z"/>
<path d="M143.8 162.4h1l-.5 3.3zM144.3 130.7l.5 3.2h-1zM274.2 153.3l.5 3.3h-1zM273.7 146.4h1l-.5 3.3z"/>
<path d="M276.8 149.7l.5 3.3h-1zM276.3 162.4h1l-.5 3.3zM274.7 127.3h1l-.5 3.4zM275.2 149.7l.5 3.3h-1z"/>
</g>
<g font-size="8.5">
<text x="210.8" y="27.4">Referance 3D file for all unmarked dimensions</text>
<text x="87.8" y="123.2">A</text>
<text x="191.8" y="178.9">SECTION</text>
<text x="88.3" y="194.2">A</text>
<text x="347.8" y="258.8">BumbleBlitz</text>
</g>
<g font-size="5.3">
<text x="41" y="9.5">8</text>
<text x="88.5" y="9.5">7</text>
<text x="138.5" y="9.5">6</text>
<text x="188.5" y="9.5">5</text>
<text x="238.5" y="9.5">4</text>
<text x="288.5" y="9.5">3</text>
<text x="338.5" y="9.5">2</text>
<text x="386" y="9.5">1</text>
<text x="16.2" y="31.2">F</text>
<text x="411.2" y="31.2">F</text>
<text x="16.1" y="75.5">E</text>
<text x="411.1" y="75.5">E</text>
<text x="15.5" y="125.5">D</text>
<text x="410.5" y="125.5">D</text>
<text x="15.4" y="175.5">C</text>
<text x="410.4" y="175.5">C</text>
<text x="16" y="225.5">B</text>
<text x="411" y="225.5">B</text>
<text x="15.5" y="269.7">A</text>
<text x="410.5" y="269.7">A</text>
<text x="41" y="291.5">8</text>
<text x="88.5" y="291.5">7</text>
<text x="138.5" y="291.5">6</text>
<text x="188.5" y="291.5">5</text>
<text x="238.5" y="291.5">4</text>
<text x="288.5" y="291.5">3</text>
<text x="338.5" y="291.5">2</text>
<text x="386" y="291.5">1</text>
</g>
<g font-size="4.7">
<text x="153" y="38">#8-32 UNC x 3</text>
<text x="167.6" y="60.8">1/2 -13 UNC</text>
<text x="228.9" y="178.9">A-A</text>
</g>
<g font-size="4.7" fill="#808080">
<text x="211.4" y="104.1">0.725</text>
<text x="143.3" y="146.5" transform="rotate(-90 143.3 146.5)">0.690</text>
<text x="273.2" y="158.6" transform="rotate(-90 273.2 158.6)">0.0710.375</text>
<text x="211.4" y="185.6">0.625</text>
<text x="211.4" y="192.6">1.200</text>
<text x="275.8" y="192.1" transform="rotate(-90 275.8 192.1)">0.315</text>
<text x="211.4" y="201.8">1.360</text>
<text x="211.4" y="210.6">1.584</text>
</g>
<text font-size="4.2" x="329.5" y="276.8">Weapon End Pully Single Peice HTD</text>
<text font-size="4.1" x="21" y="293.7">SOLIDWORKS Educational Product. For Instructional Use Only.</text>
<text font-size="3.9" x="400.9" y="275.5">A3</text>
<text font-size="3.2" x="295.5" y="277.9">Alloy Steel 4140</text>
<g font-size="2">
<text x="230.6" y="234.6">UNLESS OTHERWISE SPECIFIED:</text>
<text x="230.6" y="237.1">DIMENSIONS ARE IN MILLIMETERS</text>
<text x="230.6" y="239.6">SURFACE FINISH:</text>
<text x="264.4" y="234.6">FINISH:</text>
<text x="311.3" y="234.5">DEBURR AND</text>
<text x="311.3" y="237">BREAK SHARP</text>
<text x="311.3" y="239.5">EDGES</text>
<text x="342.6" y="236">DO NOT SCALE DRAWING</text>
<text x="383.3" y="236.2">REVISION</text>
<text x="230.6" y="242.1">TOLERANCES:</text>
<text x="232.2" y="244.6">LINEAR:</text>
<text x="232.2" y="247.1">ANGULAR:</text>
<text x="244.3" y="252">NAME</text>
<text x="260" y="251.9">SIGNATURE</text>
<text x="277.2" y="251.9">DATE</text>
<text x="330.1" y="251.9">TITLE:</text>
<text x="230.6" y="256.1">DRAWN</text>
<text x="230.9" y="260.3">CHK'D</text>
<text x="230.4" y="264.4">APPV'D</text>
<text x="231.1" y="268.8">MFG</text>
<text x="231.5" y="273">Q.A</text>
<text x="285.6" y="272.5">MATERIAL:</text>
<text x="330" y="272.5">DWG NO.</text>
<text x="285.6" y="285.5">WEIGHT: 0.10236</text>
<text x="330.1" y="285.6">SCALE:2:1</text>
<text x="374.5" y="285.6">SHEET 1 OF 1</text>
</g>
</svg>
